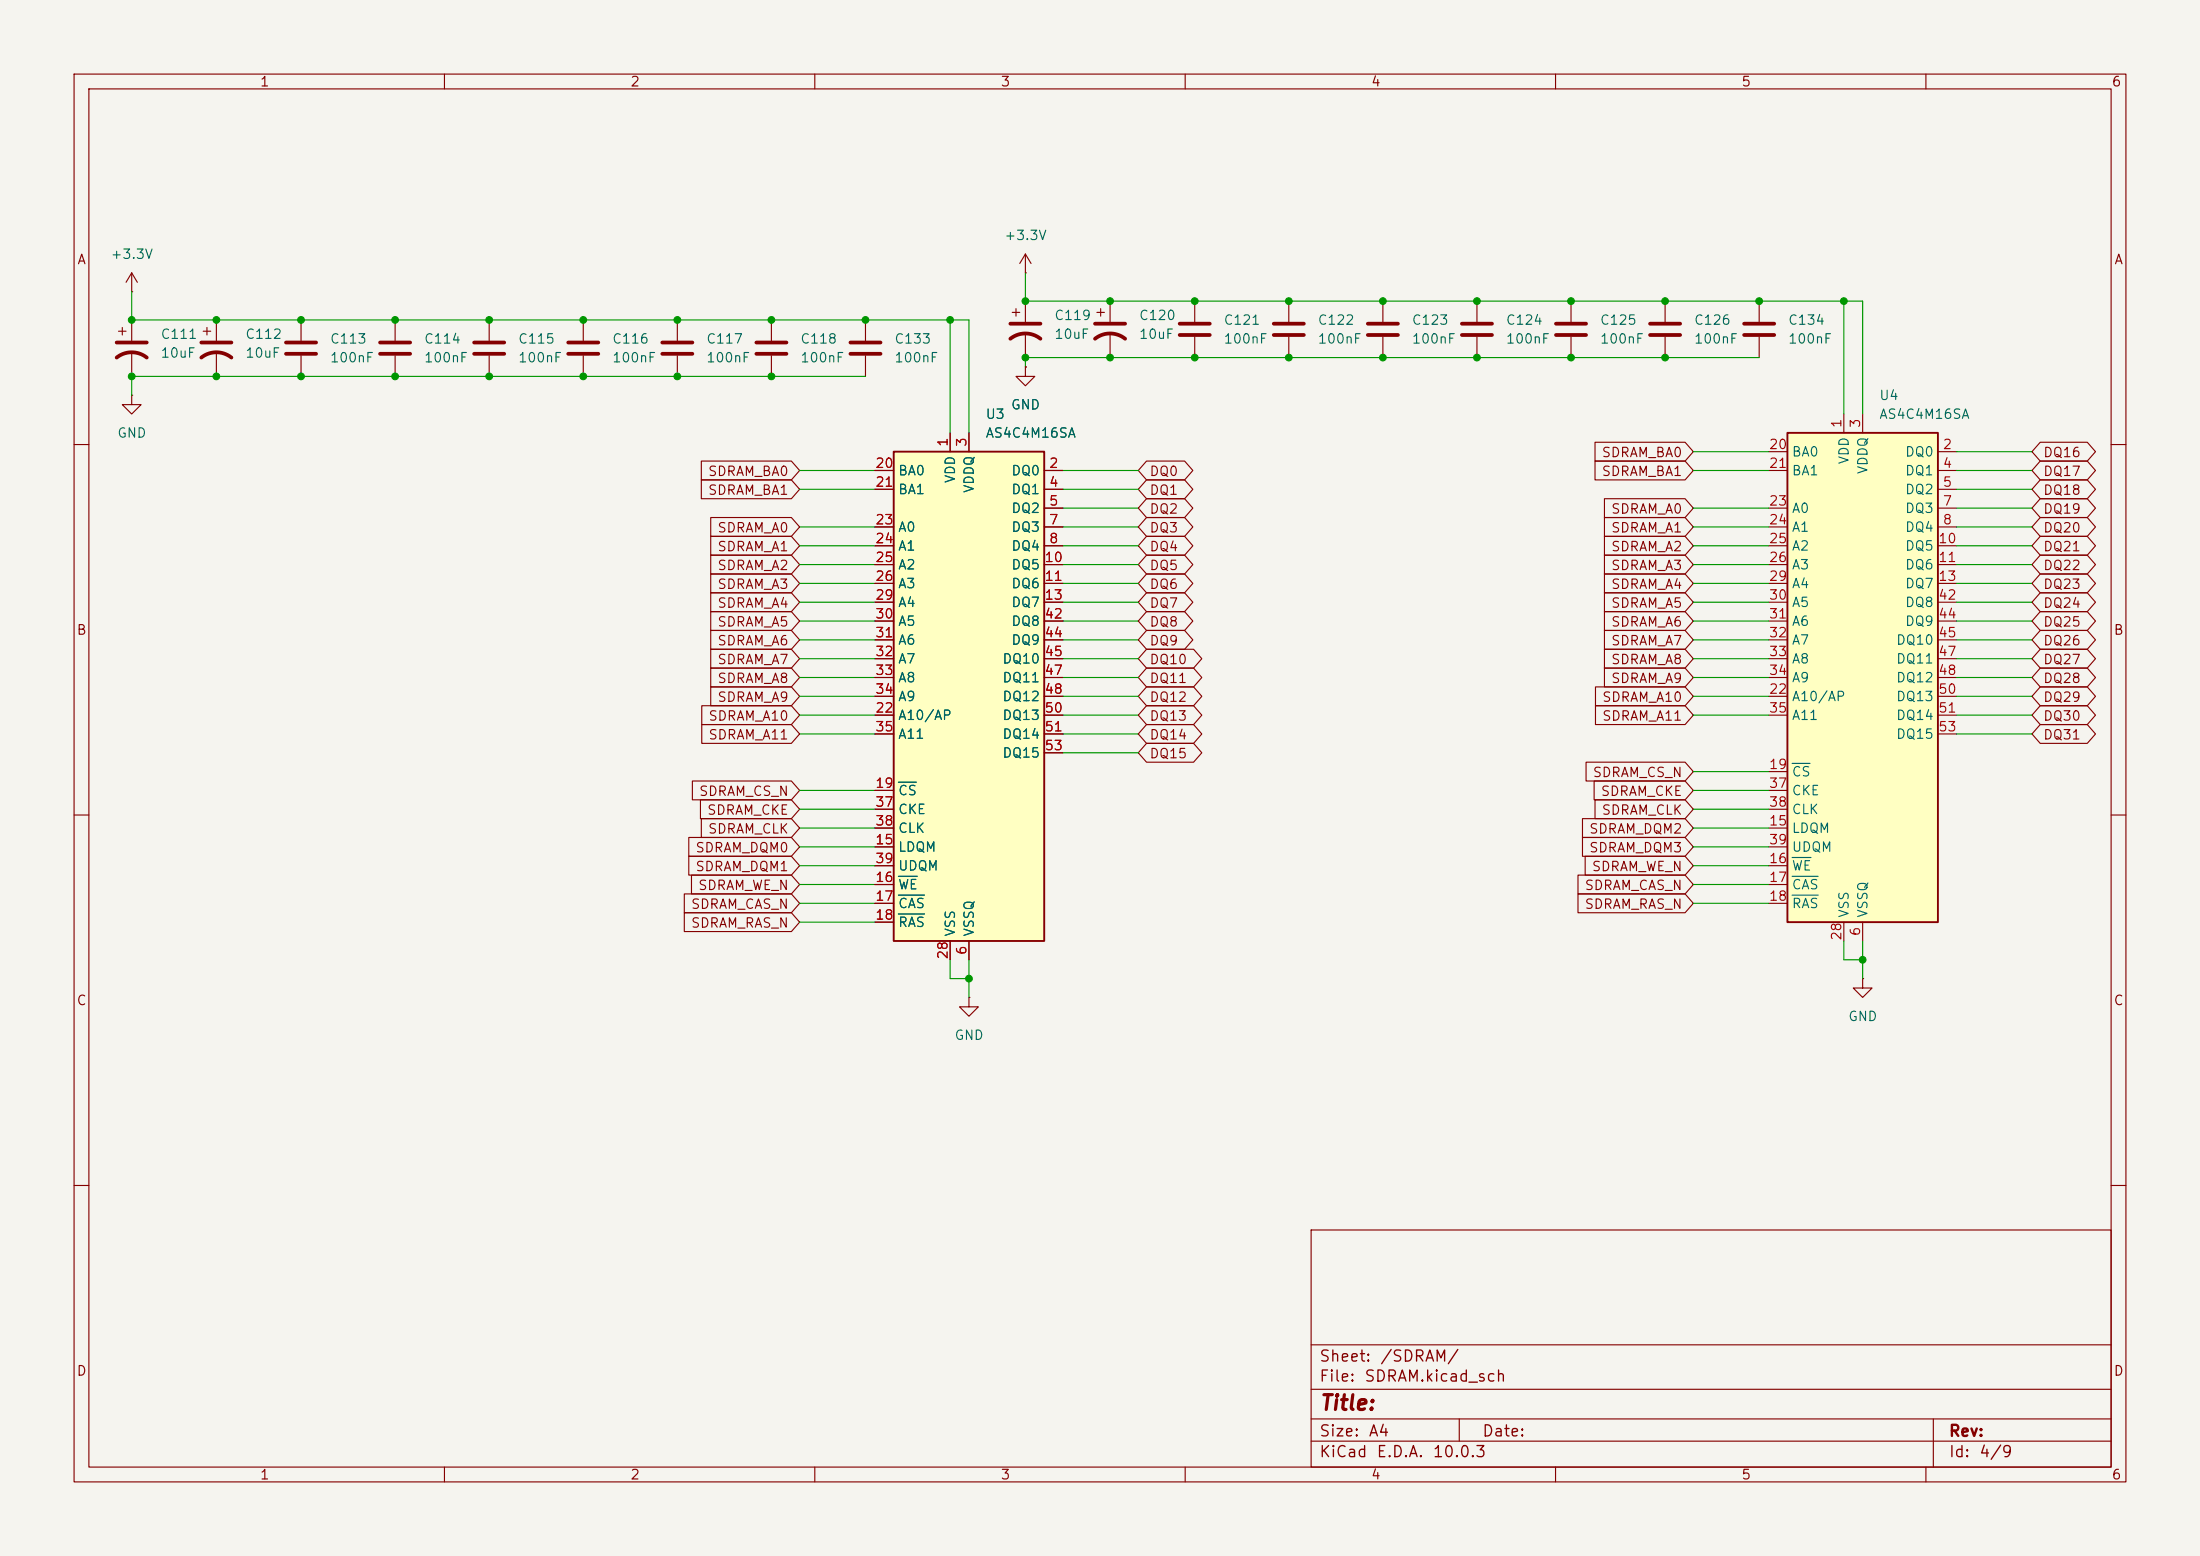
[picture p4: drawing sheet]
<svg xmlns="http://www.w3.org/2000/svg" width="297mm" height="210mm" viewBox="0 0 297 210" stroke-linecap="round" stroke-linejoin="round" font-family="sans-serif">
<path d="M0 0h297v210h-297z" fill="#f5f4ef" stroke="#f5f4ef" stroke-width=".14"/>
<g fill="none" stroke="#840000" stroke-width=".15">
<path d="M10 10h277v190h-277zM12 12h273v186h-273zM60 10v2M110 10v2M160 10v2M210 10v2M260 10v2M27.4 44.7h1M27.9 44.2v1M29.2 43.2v2.8M29.2 47.5v3.3M66 43.2v2.8"/>
<path d="M66 48v2.8M78.7 43.2v2.8M78.7 48v2.8M104.1 43.2v2.8M104.1 48v2.8M138.4 49.5v1.3h1.3l-1.3 1.3-1.2-1.3h1.2M138.4 49.5h.1M148.1 42.2h1M148.6 41.7v1M149.9 40.6v2.8M149.9 45v3.3M161.3 40.6v2.8"/>
<path d="M161.3 45.5v2.8M174 40.6v2.8M174 45.5v2.8M186.7 40.6v2.8M186.7 45.5v2.8M212.1 40.6v2.8M212.1 45.5v2.8M10 60h2M285 60h2M10 110h2M285 110h2M10 160h2"/>
<path d="M177 166h108v32h-108zM285 160h2M60 198v2M110 198v2M160 198v2M177 194.5h108M177 191.5h108M177 187.5h108M177 181.5h108M197 191.5v3M210 198v2M260 198v2"/>
<path d="M261 191.5v6.5"/>
</g>
<g fill="none" stroke="#840000" stroke-width=".51">
<path d="M27.2 48.3a3.3 3.3 0 0 1 4 0M27.2 46.2h4M64 47.8h4.1M64 46.2h4.1M76.7 47.8h4.1M76.7 46.2h4.1M102.1 47.8h4.1M102.1 46.2h4.1M147.8 45.7a3.3 3.3 0 0 1 4.1 0M147.8 43.7h4.1M159.3 45.2h4M159.3 43.7h4"/>
<path d="M172 45.2h4M172 43.7h4M184.7 45.2h4M184.7 43.7h4M210.1 45.2h4M210.1 43.7h4"/>
</g>
<path d="M120.6 61h20.4v66h-20.4z" fill="#ffffc2"/>
<path d="M120.6 61h20.4v66h-20.4z" fill="none" stroke="#840000" stroke-width=".25"/>
<g fill="none" stroke="#840000" stroke-width=".15">
<path d="M53.3 43.2v2.8M53.3 48v2.8M91.4 43.2v2.8M91.4 48v2.8M128.3 58.4v2.6M130.8 58.4v2.6M199.4 40.6v2.8M199.4 45.5v2.8M237.5 40.6v2.8M237.5 45.5v2.8M118.1 63.5h2.5M118.1 66h2.5"/>
<path d="M118.1 71.1h2.5M118.1 73.7h2.5M118.1 76.2h2.5M118.1 78.7h2.5M141 63.5h2.5M141 66h2.5M141 68.6h2.5M141 71.1h2.5M141 73.7h2.5M141 76.2h2.5M141 78.7h2.5M118.1 81.3h2.5"/>
<path d="M118.1 96.5h2.5M118.1 83.8h2.5M118.1 86.4h2.5M118.1 88.9h2.5M118.1 91.4h2.5M118.1 94h2.5M118.1 99.1h2.5M141 81.3h2.5M141 96.5h2.5M141 83.8h2.5M141 86.4h2.5M141 88.9h2.5"/>
<path d="M141 91.4h2.5M141 94h2.5M141 99.1h2.5M118.1 114.3h2.5M118.1 119.4h2.5M118.1 106.7h2.5M118.1 109.2h2.5M118.1 111.8h2.5M118.1 116.8h2.5M141 101.6h2.5M118.1 121.9h2.5M118.1 124.5h2.5"/>
<path d="M128.3 127v2.5M130.8 134.6v1.3h1.3l-1.3 1.3-1.3-1.3h1.3M130.8 134.6h.1M130.8 127v2.5"/>
</g>
<path d="M121.3 118.3h2.5M121.3 105.6h2.4M121.3 120.8h3.5M121.3 123.4h3.5" fill="none" stroke="#006464" stroke-width=".15"/>
<path d="M51.3 47.8h4.1M51.3 46.2h4.1M89.4 47.8h4.1M89.4 46.2h4.1M197.4 45.2h4M197.4 43.7h4M235.5 45.2h4M235.5 43.7h4" fill="none" stroke="#840000" stroke-width=".51"/>
<path d="M241.3 58.4h20.3v66.1h-20.3z" fill="#ffffc2"/>
<path d="M241.3 58.4h20.3v66.1h-20.3z" fill="none" stroke="#840000" stroke-width=".25"/>
<g fill="none" stroke="#840000" stroke-width=".15">
<path d="M17.8 39.4h.1M17.8 36.8v2.6M17.8 36.8l-.8 1.3M17.8 36.8l.7 1.3M138.4 36.8h.1M138.4 34.3l-.7 1.3M138.4 34.3l.8 1.3M138.4 34.3v2.5M16 44.7h1M16.5 44.2v1M17.8 53.3v1.3h1.2l-1.2 1.3-1.3-1.3h1.3M17.8 53.3h.1"/>
<path d="M17.8 43.2v2.8M17.8 47.5v3.3M40.6 43.2v2.8M40.6 48v2.8M116.8 43.2v2.8M116.8 48v2.8M128.3 58.4v2.6M130.8 58.4v2.6M136.7 42.2h1M137.2 41.7v1M138.4 49.5h.1M138.4 40.6v2.8"/>
<path d="M138.4 45v3.3M215.3 59.7h12.2l1.1 1.3-1.1 1.2h-12.2zM224.8 40.6v2.8M224.8 45.5v2.8M248.9 55.9v2.5M251.5 55.9v2.5M275.4 59.7h6.4l1.1 1.3-1.1 1.2h-6.4l-1.1-1.2zM94.7 62.2h12.1l1.1 1.3-1.1 1.3h-12.1zM94.7 64.8h12.1l1.1 1.2-1.1 1.3h-12.1zM95.9 77.5h10.9l1.1 1.2-1.1 1.3h-10.9zM95.9 69.8h10.9l1.1 1.3-1.1 1.3h-10.9zM95.9 72.4h10.9l1.1 1.3-1.1 1.2h-10.9z"/>
<path d="M95.9 74.9h10.9l1.1 1.3-1.1 1.3h-10.9zM118.1 63.5h2.5M118.1 66h2.5M118.1 71.1h2.5M118.1 73.7h2.5M118.1 76.2h2.5M118.1 78.7h2.5M141 63.5h2.5M141 66h2.5M141 68.6h2.5M141 71.1h2.5M141 73.7h2.5"/>
<path d="M141 76.2h2.5M141 78.7h2.5M154.8 74.9h5.1l1.1 1.3-1.1 1.3h-5.1l-1.1-1.3zM154.8 72.4h5.1l1.1 1.3-1.1 1.2h-5.1l-1.1-1.2zM154.8 77.5h5.1l1.1 1.2-1.1 1.3h-5.1l-1.1-1.3zM154.8 69.8h5.1l1.1 1.3-1.1 1.3h-5.1l-1.1-1.3zM154.8 67.3h5.1l1.1 1.3-1.1 1.3h-5.1l-1.1-1.3zM154.8 62.2h5.1l1.1 1.3-1.1 1.3h-5.1l-1.1-1.3zM154.8 64.8h5.1l1.1 1.2-1.1 1.3h-5.1l-1.1-1.3zM215.3 62.2h12.2l1.1 1.3-1.1 1.3h-12.2zM216.6 74.9h10.9l1.1 1.3-1.1 1.3h-10.9zM216.6 77.5h10.9l1.1 1.2-1.1 1.3h-10.9z"/>
<path d="M216.6 69.8h10.9l1.1 1.3-1.1 1.3h-10.9zM216.6 72.4h10.9l1.1 1.3-1.1 1.2h-10.9zM216.6 67.3h10.9l1.1 1.3-1.1 1.3h-10.9zM238.8 61h2.5M238.8 63.5h2.5M238.8 68.6h2.5M238.8 71.1h2.5M238.8 73.7h2.5M238.8 76.2h2.5M238.8 78.7h2.5M261.6 61h2.6M261.6 63.5h2.6"/>
<path d="M261.6 66h2.6M261.6 68.6h2.6M261.6 71.1h2.6M261.6 73.7h2.6M261.6 76.2h2.6M261.6 78.7h2.6M275.4 72.4h6.4l1.1 1.3-1.1 1.2h-6.4l-1.1-1.2zM275.4 77.5h6.4l1.1 1.2-1.1 1.3h-6.4l-1.1-1.3zM275.4 67.3h6.4l1.1 1.3-1.1 1.3h-6.4l-1.1-1.3zM275.4 69.8h6.4l1.1 1.3-1.1 1.3h-6.4l-1.1-1.3zM275.4 74.9h6.4l1.1 1.3-1.1 1.3h-6.4l-1.1-1.3zM275.4 62.2h6.4l1.1 1.3-1.1 1.3h-6.4l-1.1-1.3z"/>
<path d="M275.4 64.8h6.4l1.1 1.2-1.1 1.3h-6.4l-1.1-1.3zM94.7 95.2h12.1l1.1 1.3-1.1 1.3h-12.1zM94.7 97.8h12.1l1.1 1.3-1.1 1.2h-12.1zM95.9 82.5h10.9l1.1 1.3-1.1 1.3h-10.9zM95.9 87.6h10.9l1.1 1.3-1.1 1.3h-10.9zM95.9 80h10.9l1.1 1.3-1.1 1.3h-10.9zM95.9 90.2h10.9l1.1 1.2-1.1 1.3h-10.9zM95.9 85.1h10.9l1.1 1.3-1.1 1.2h-10.9zM95.9 92.7h10.9l1.1 1.3-1.1 1.3h-10.9zM118.1 94h2.5M118.1 81.3h2.5M118.1 83.8h2.5"/>
<path d="M118.1 86.4h2.5M118.1 88.9h2.5M118.1 91.4h2.5M118.1 96.5h2.5M118.1 99.1h2.5M141 94h2.5M141 81.3h2.5M141 83.8h2.5M141 86.4h2.5M141 88.9h2.5M141 91.4h2.5M141 96.5h2.5"/>
<path d="M141 99.1h2.5M154.8 92.7h6.3l1.1 1.3-1.1 1.3h-6.3l-1.1-1.3zM154.8 95.2h6.3l1.1 1.3-1.1 1.3h-6.3l-1.1-1.3zM154.8 87.6h6.3l1.1 1.3-1.1 1.3h-6.3l-1.1-1.3zM154.8 97.8h6.3l1.1 1.3-1.1 1.2h-6.3l-1.1-1.2zM154.8 90.2h6.3l1.1 1.2-1.1 1.3h-6.3l-1.1-1.3zM154.8 85.1h5.1l1.1 1.3-1.1 1.2h-5.1l-1.1-1.2zM154.8 82.5h5.1l1.1 1.3-1.1 1.3h-5.1l-1.1-1.3zM154.8 80h5.1l1.1 1.3-1.1 1.3h-5.1l-1.1-1.3zM215.4 92.7h12.1l1.1 1.3-1.1 1.3h-12.1zM215.4 95.2h12.1l1.1 1.3-1.1 1.3h-12.1zM216.6 85.1h10.9l1.1 1.3-1.1 1.2h-10.9z"/>
<path d="M216.6 87.6h10.9l1.1 1.3-1.1 1.3h-10.9zM216.6 82.5h10.9l1.1 1.3-1.1 1.3h-10.9zM216.6 80h10.9l1.1 1.3-1.1 1.3h-10.9zM216.6 90.2h10.9l1.1 1.2-1.1 1.3h-10.9zM238.8 94h2.5M238.8 81.3h2.5M238.8 83.8h2.5M238.8 86.4h2.5M238.8 88.9h2.5M238.8 91.4h2.5M238.8 96.5h2.5M261.6 94h2.6"/>
<path d="M261.6 81.3h2.6M261.6 83.8h2.6M261.6 86.4h2.6M261.6 88.9h2.6M261.6 91.4h2.6M261.6 96.5h2.6M261.6 99.1h2.6M275.4 95.2h6.4l1.1 1.3-1.1 1.3h-6.4l-1.1-1.3zM275.4 92.7h6.4l1.1 1.3-1.1 1.3h-6.4l-1.1-1.3zM275.4 97.8h6.4l1.1 1.3-1.1 1.2h-6.4l-1.1-1.2zM275.4 90.2h6.4l1.1 1.2-1.1 1.3h-6.4l-1.1-1.3zM275.4 80h6.4l1.1 1.3-1.1 1.3h-6.4l-1.1-1.3z"/>
<path d="M275.4 85.1h6.4l1.1 1.3-1.1 1.2h-6.4l-1.1-1.2zM275.4 87.6h6.4l1.1 1.3-1.1 1.3h-6.4l-1.1-1.3zM275.4 82.5h6.4l1.1 1.3-1.1 1.3h-6.4l-1.1-1.3zM93 115.6h13.8l1.1 1.2-1.1 1.3h-13.8zM93 113h13.8l1.1 1.3-1.1 1.3h-13.8zM93.3 118.1h13.5l1.1 1.3-1.1 1.3h-13.5zM93.5 105.4h13.3l1.1 1.3-1.1 1.3h-13.3zM94.6 107.9h12.2l1.1 1.3-1.1 1.3h-12.2zM94.7 110.5h12.1l1.1 1.3-1.1 1.2h-12.1zM118.1 111.8h2.5M118.1 116.8h2.5M118.1 119.4h2.5"/>
<path d="M118.1 106.7h2.5M118.1 109.2h2.5M118.1 114.3h2.5M141 101.6h2.5M154.8 100.3h6.3l1.1 1.3-1.1 1.3h-6.3l-1.1-1.3zM213 118.1h14.5l1.1 1.3-1.1 1.3h-14.5zM213.6 110.5h13.9l1.1 1.3-1.1 1.2h-13.9zM213.6 113h13.9l1.1 1.3-1.1 1.3h-13.9zM214 115.6h13.5l1.1 1.2-1.1 1.3h-13.5zM214.1 102.9h13.4l1.1 1.2-1.1 1.3h-13.4zM215.2 105.4h12.3l1.1 1.3-1.1 1.3h-12.3zM215.3 107.9h12.2l1.1 1.3-1.1 1.3h-12.2z"/>
<path d="M238.8 111.8h2.5M238.8 116.8h2.5M238.8 119.4h2.5M238.8 104.1h2.5M238.8 106.7h2.5M238.8 109.2h2.5M238.8 114.3h2.5M92.4 120.6h14.4l1.1 1.3-1.1 1.3h-14.4zM92.4 123.2h14.4l1.1 1.3-1.1 1.2h-14.4zM118.1 121.9h2.5M118.1 124.5h2.5M128.3 127v2.5"/>
<path d="M130.8 127v2.5M213 120.6h14.5l1.1 1.3-1.1 1.3h-14.5zM238.8 121.9h2.5M248.9 124.5v2.5M251.5 132.1v1.3h1.2l-1.2 1.2-1.3-1.2h1.3M251.5 132.1h.1M251.5 124.5v2.5"/>
</g>
<path d="M121.3 118.3h2.5M121.3 105.6h2.4M241.9 115.7h2.6M241.9 118.3h3.6M241.9 103h2.5M121.3 120.8h3.5M121.3 123.4h3.5M241.9 120.8h3.6" fill="none" stroke="#006464" stroke-width=".15"/>
<path d="M15.7 48.3a3.3 3.3 0 0 1 4.1 0M15.7 46.2h4.1M38.6 46.2h4.1M38.6 47.8h4.1M114.8 46.2h4.1M114.8 47.8h4.1M136.4 45.7a3.3 3.3 0 0 1 4.1 0M136.4 43.7h4.1M222.8 45.2h4M222.8 43.7h4" fill="none" stroke="#840000" stroke-width=".51"/>
<g fill="none" stroke="#009600" stroke-width=".15">
<path d="M17.8 39.4v3.8h113v15.2M138.4 36.8v3.8h113.1v15.3M116.8 50.8h-99v2.5M128.3 43.2v15.2M237.5 48.3h-99.1v1.2M248.9 40.6v15.3M107.9 63.5h10.2M107.9 78.7h10.2M107.9 66h10.2M107.9 73.7h10.2M107.9 76.2h10.2M107.9 71.1h10.2"/>
<path d="M143.5 63.5h10.2M143.5 78.7h10.2M143.5 66h10.2M143.5 73.7h10.2M143.5 76.2h10.2M143.5 71.1h10.2M143.5 68.6h10.2M228.6 63.5h10.2M228.6 78.7h10.2M228.6 73.7h10.2M228.6 76.2h10.2M228.6 71.1h10.2"/>
<path d="M228.6 68.6h10.2M228.6 61h10.2M264.2 63.5h10.1M264.2 78.7h10.1M264.2 66h10.1M264.2 73.7h10.1M264.2 76.2h10.1M264.2 71.1h10.1M264.2 68.6h10.1M264.2 61h10.1M107.9 88.9h10.2M107.9 81.3h10.2"/>
<path d="M107.9 86.4h10.2M107.9 83.8h10.2M107.9 91.4h10.2M107.9 99.1h10.2M107.9 96.5h10.2M107.9 94h10.2M143.5 88.9h10.2M143.5 81.3h10.2M143.5 86.4h10.2M143.5 83.8h10.2M143.5 91.4h10.2M143.5 99.1h10.2"/>
<path d="M143.5 96.5h10.2M143.5 94h10.2M228.6 88.9h10.2M228.6 81.3h10.2M228.6 86.4h10.2M228.6 83.8h10.2M228.6 91.4h10.2M228.6 96.5h10.2M228.6 94h10.2M264.2 88.9h10.1M264.2 81.3h10.1M264.2 86.4h10.1"/>
<path d="M264.2 83.8h10.1M264.2 91.4h10.1M264.2 99.1h10.1M264.2 96.5h10.1M264.2 94h10.1M107.9 116.8h10.2M107.9 111.8h10.2M107.9 114.3h10.2M107.9 119.4h10.2M107.9 109.2h10.2M107.9 106.7h10.2M143.5 101.6h10.2"/>
<path d="M228.6 116.8h10.2M228.6 111.8h10.2M228.6 114.3h10.2M228.6 119.4h10.2M228.6 109.2h10.2M228.6 106.7h10.2M228.6 104.1h10.2M107.9 121.9h10.2M107.9 124.5h10.2M128.3 129.5v2.6h2.5M130.8 129.5v5.1M228.6 121.9h10.2"/>
<path d="M248.9 127v2.5h2.6M251.5 127v5.1"/>
</g>
<g fill="#009600" stroke="#009600" stroke-width=".14">
<circle cx="78.7" cy="43.2" r=".46"/>
<circle cx="78.7" cy="50.8" r=".46"/>
<circle cx="40.6" cy="50.8" r=".46"/>
<circle cx="29.2" cy="50.8" r=".46"/>
<circle cx="29.2" cy="43.2" r=".46"/>
<circle cx="53.3" cy="50.8" r=".46"/>
<circle cx="66" cy="50.8" r=".46"/>
<circle cx="66" cy="43.2" r=".46"/>
<circle cx="104.1" cy="43.2" r=".46"/>
<circle cx="91.4" cy="43.2" r=".46"/>
<circle cx="91.4" cy="50.8" r=".46"/>
<circle cx="17.8" cy="50.8" r=".46"/>
<circle cx="53.3" cy="43.2" r=".46"/>
<circle cx="40.6" cy="43.2" r=".46"/>
<circle cx="17.8" cy="43.2" r=".46"/>
<circle cx="116.8" cy="43.2" r=".46"/>
<circle cx="104.1" cy="50.8" r=".46"/>
<circle cx="138.4" cy="48.3" r=".46"/>
<circle cx="149.9" cy="48.3" r=".46"/>
<circle cx="128.3" cy="43.2" r=".46"/>
<circle cx="130.8" cy="132.1" r=".46"/>
<circle cx="161.3" cy="48.3" r=".46"/>
<circle cx="174" cy="40.6" r=".46"/>
<circle cx="186.7" cy="48.3" r=".46"/>
<circle cx="186.7" cy="40.6" r=".46"/>
<circle cx="161.3" cy="40.6" r=".46"/>
<circle cx="174" cy="48.3" r=".46"/>
<circle cx="199.4" cy="40.6" r=".46"/>
<circle cx="199.4" cy="48.3" r=".46"/>
<circle cx="138.4" cy="40.6" r=".46"/>
<circle cx="149.9" cy="40.6" r=".46"/>
<circle cx="212.1" cy="48.3" r=".46"/>
<circle cx="212.1" cy="40.6" r=".46"/>
<circle cx="224.8" cy="40.6" r=".46"/>
<circle cx="224.8" cy="48.3" r=".46"/>
<circle cx="251.5" cy="129.5" r=".46"/>
<circle cx="237.5" cy="40.6" r=".46"/>
<circle cx="248.9" cy="40.6" r=".46"/>
</g>
<text font-size="2" fill="#840000" x="178" y="190.8">Title:</text>
<g font-size="1.5" fill="#840000">
<text x="178" y="184.2">Sheet:</text>
<text x="186.2" y="184.2">/SDRAM/</text>
<text x="178" y="186.9">File:</text>
<text x="184.1" y="186.9">SDRAM.kicad_sch</text>
<text x="178" y="197.1">KiCad</text>
<text x="178" y="194.3">Size:</text>
<text x="184.7" y="194.3">A4</text>
<text x="185.7" y="197.1">E.D.A.</text>
<text x="193.3" y="197.1">10.0.3</text>
<text x="200" y="194.3">Date:</text>
<text x="263" y="194.3">Rev:</text>
<text x="263" y="197.1">Id:</text>
<text x="267.1" y="197.1">4/9</text>
</g>
<g font-size="1.3" fill="#840000">
<text x="35" y="12">1</text>
<text x="85" y="12">2</text>
<text x="135" y="12">3</text>
<text x="185" y="12">4</text>
<text x="235" y="12">5</text>
<text x="285" y="12">6</text>
<text x="10.3" y="36">A</text>
<text x="285.3" y="36">A</text>
<text x="95.5" y="64.6">SDRAM_BA0</text>
<text x="155.1" y="64.6">DQ0</text>
<text x="216.1" y="62">SDRAM_BA0</text>
<text x="216.1" y="64.6">SDRAM_BA1</text>
<text x="275.7" y="64.6">DQ17</text>
<text x="275.7" y="62">DQ16</text>
<text x="95.5" y="67.1">SDRAM_BA1</text>
<text x="155.1" y="69.6">DQ2</text>
<text x="155.1" y="67.1">DQ1</text>
<text x="217.4" y="69.6">SDRAM_A0</text>
<text x="275.7" y="69.6">DQ19</text>
<text x="275.7" y="67.1">DQ18</text>
<text x="96.8" y="72.2">SDRAM_A0</text>
<text x="96.8" y="74.7">SDRAM_A1</text>
<text x="96.8" y="77.3">SDRAM_A2</text>
<text x="155.1" y="77.3">DQ5</text>
<text x="155.1" y="74.7">DQ4</text>
<text x="155.1" y="72.2">DQ3</text>
<text x="217.4" y="77.3">SDRAM_A3</text>
<text x="217.4" y="72.2">SDRAM_A1</text>
<text x="217.4" y="74.7">SDRAM_A2</text>
<text x="275.7" y="74.7">DQ21</text>
<text x="275.7" y="72.2">DQ20</text>
<text x="275.7" y="77.3">DQ22</text>
<text x="96.8" y="79.8">SDRAM_A3</text>
<text x="96.8" y="82.3">SDRAM_A4</text>
<text x="155.1" y="79.8">DQ6</text>
<text x="155.1" y="82.3">DQ7</text>
<text x="217.4" y="79.8">SDRAM_A4</text>
<text x="217.4" y="82.3">SDRAM_A5</text>
<text x="275.7" y="79.8">DQ23</text>
<text x="275.7" y="82.3">DQ24</text>
<text x="10.3" y="86">B</text>
<text x="96.8" y="84.9">SDRAM_A5</text>
<text x="96.8" y="90">SDRAM_A7</text>
<text x="96.8" y="87.4">SDRAM_A6</text>
<text x="155.1" y="90">DQ10</text>
<text x="155.1" y="87.4">DQ9</text>
<text x="155.1" y="84.9">DQ8</text>
<text x="217.4" y="87.4">SDRAM_A7</text>
<text x="217.4" y="90">SDRAM_A8</text>
<text x="217.4" y="84.9">SDRAM_A6</text>
<text x="275.7" y="87.4">DQ26</text>
<text x="275.7" y="90">DQ27</text>
<text x="275.7" y="84.9">DQ25</text>
<text x="285.3" y="86">B</text>
<text x="96.8" y="92.5">SDRAM_A8</text>
<text x="96.8" y="95">SDRAM_A9</text>
<text x="155.1" y="95">DQ12</text>
<text x="155.1" y="92.5">DQ11</text>
<text x="216.2" y="95">SDRAM_A10</text>
<text x="217.4" y="92.5">SDRAM_A9</text>
<text x="275.7" y="95">DQ29</text>
<text x="275.7" y="92.5">DQ28</text>
<text x="95.6" y="97.6">SDRAM_A10</text>
<text x="95.6" y="100.1">SDRAM_A11</text>
<text x="155.1" y="97.6">DQ13</text>
<text x="155.1" y="100.1">DQ14</text>
<text x="216.2" y="97.6">SDRAM_A11</text>
<text x="275.7" y="97.6">DQ30</text>
<text x="275.7" y="100.1">DQ31</text>
<text x="94.3" y="107.7">SDRAM_CS_N</text>
<text x="155.1" y="102.7">DQ15</text>
<text x="214.9" y="105.2">SDRAM_CS_N</text>
<text x="216" y="107.7">SDRAM_CKE</text>
<text x="95.4" y="110.3">SDRAM_CKE</text>
<text x="95.5" y="112.8">SDRAM_CLK</text>
<text x="214.4" y="112.8">SDRAM_DQM2</text>
<text x="216.1" y="110.3">SDRAM_CLK</text>
<text x="93.8" y="117.9">SDRAM_DQM1</text>
<text x="93.8" y="115.4">SDRAM_DQM0</text>
<text x="214.4" y="115.4">SDRAM_DQM3</text>
<text x="214.8" y="117.9">SDRAM_WE_N</text>
<text x="93.2" y="123">SDRAM_CAS_N</text>
<text x="93.2" y="125.5">SDRAM_RAS_N</text>
<text x="94.2" y="120.4">SDRAM_WE_N</text>
<text x="213.8" y="120.4">SDRAM_CAS_N</text>
<text x="213.8" y="123">SDRAM_RAS_N</text>
<text x="10.3" y="136">C</text>
<text x="285.3" y="136">C</text>
<text x="10.3" y="186">D</text>
<text x="285.3" y="186">D</text>
<text x="35" y="200">1</text>
<text x="85" y="200">2</text>
<text x="135" y="200">3</text>
<text x="185" y="200">4</text>
<text x="235" y="200">5</text>
<text x="285" y="200">6</text>
</g>
<g font-size="1.3" fill="#006464">
<text x="14.8" y="35.3">+3.3V</text>
<text x="135.5" y="32.7">+3.3V</text>
<text x="21.6" y="46.1">C111</text>
<text x="33" y="46.1">C112</text>
<text x="44.5" y="46.7">C113</text>
<text x="57.2" y="46.7">C114</text>
<text x="69.9" y="46.7">C115</text>
<text x="82.6" y="46.7">C116</text>
<text x="95.3" y="46.7">C117</text>
<text x="108" y="46.7">C118</text>
<text x="120.7" y="46.7">C133</text>
<text x="142.2" y="43.5">C119</text>
<text x="142.2" y="46.1">10uF</text>
<text x="153.7" y="43.5">C120</text>
<text x="153.7" y="46.1">10uF</text>
<text x="165.1" y="44.2">C121</text>
<text x="165.1" y="46.7">100nF</text>
<text x="177.8" y="44.2">C122</text>
<text x="177.8" y="46.7">100nF</text>
<text x="190.5" y="44.2">C123</text>
<text x="190.5" y="46.7">100nF</text>
<text x="203.2" y="44.2">C124</text>
<text x="203.2" y="46.7">100nF</text>
<text x="215.9" y="44.2">C125</text>
<text x="215.9" y="46.7">100nF</text>
<text x="228.6" y="44.2">C126</text>
<text x="228.6" y="46.7">100nF</text>
<text x="241.3" y="44.2">C134</text>
<text x="241.3" y="46.7">100nF</text>
<text x="21.6" y="48.6">10uF</text>
<text x="33" y="48.6">10uF</text>
<text x="44.5" y="49.2">100nF</text>
<text x="57.2" y="49.2">100nF</text>
<text x="69.9" y="49.2">100nF</text>
<text x="82.6" y="49.2">100nF</text>
<text x="95.3" y="49.2">100nF</text>
<text x="108" y="49.2">100nF</text>
<text x="120.7" y="49.2">100nF</text>
<text x="15.7" y="59.4">GND</text>
<text x="133" y="56.9">U3</text>
<text x="133" y="59.4">AS4C4M16SA</text>
<text x="136.4" y="55.6">GND</text>
<text x="253.6" y="54.3">U4</text>
<text x="253.6" y="56.9">AS4C4M16SA</text>
<text x="121.2" y="64.5">BA0</text>
<text x="129.2" y="65.3" transform="rotate(-90 129.2 65.3)">VDD</text>
<text x="136.4" y="64.5">DQ0</text>
<text x="241.8" y="61.9">BA0</text>
<text x="241.8" y="64.5">BA1</text>
<text x="249.9" y="62.8" transform="rotate(-90 249.9 62.8)">VDD</text>
<text x="252.4" y="64.1" transform="rotate(-90 252.4 64.1)">VDDQ</text>
<text x="257.1" y="61.9">DQ0</text>
<text x="257.1" y="64.5">DQ1</text>
<text x="121.2" y="67">BA1</text>
<text x="131.8" y="66.6" transform="rotate(-90 131.8 66.6)">VDDQ</text>
<text x="136.4" y="67">DQ1</text>
<text x="136.4" y="69.6">DQ2</text>
<text x="241.8" y="69.6">A0</text>
<text x="257.1" y="67">DQ2</text>
<text x="257.1" y="69.6">DQ3</text>
<text x="121.2" y="72.1">A0</text>
<text x="121.2" y="74.6">A1</text>
<text x="121.2" y="77.2">A2</text>
<text x="136.4" y="72.1">DQ3</text>
<text x="136.4" y="74.6">DQ4</text>
<text x="136.4" y="77.2">DQ5</text>
<text x="241.8" y="72.1">A1</text>
<text x="241.8" y="74.6">A2</text>
<text x="241.8" y="77.2">A3</text>
<text x="257.1" y="72.1">DQ4</text>
<text x="257.1" y="74.6">DQ5</text>
<text x="257.1" y="77.2">DQ6</text>
<text x="121.2" y="79.7">A3</text>
<text x="121.2" y="82.3">A4</text>
<text x="136.4" y="79.7">DQ6</text>
<text x="136.4" y="82.3">DQ7</text>
<text x="241.8" y="79.7">A4</text>
<text x="241.8" y="82.3">A5</text>
<text x="257.1" y="79.7">DQ7</text>
<text x="257.1" y="82.3">DQ8</text>
<text x="121.2" y="84.8">A5</text>
<text x="121.2" y="87.3">A6</text>
<text x="121.2" y="89.9">A7</text>
<text x="135.2" y="89.9">DQ10</text>
<text x="136.4" y="84.8">DQ8</text>
<text x="136.4" y="87.3">DQ9</text>
<text x="241.8" y="84.8">A6</text>
<text x="241.8" y="87.3">A7</text>
<text x="241.8" y="89.9">A8</text>
<text x="255.9" y="87.3">DQ10</text>
<text x="255.9" y="89.9">DQ11</text>
<text x="257.1" y="84.8">DQ9</text>
<text x="121.2" y="92.4">A8</text>
<text x="121.2" y="95">A9</text>
<text x="135.2" y="92.4">DQ11</text>
<text x="135.2" y="95">DQ12</text>
<text x="241.8" y="95">A10/AP</text>
<text x="241.8" y="92.4">A9</text>
<text x="255.9" y="92.4">DQ12</text>
<text x="255.9" y="95">DQ13</text>
<text x="121.2" y="97.5">A10/AP</text>
<text x="121.2" y="100">A11</text>
<text x="135.2" y="97.5">DQ13</text>
<text x="135.2" y="100">DQ14</text>
<text x="241.8" y="97.5">A11</text>
<text x="255.9" y="97.5">DQ14</text>
<text x="255.9" y="100">DQ15</text>
<text x="121.2" y="107.7">CS</text>
<text x="135.2" y="102.6">DQ15</text>
<text x="241.8" y="105.1">CS</text>
<text x="241.8" y="107.7">CKE</text>
<text x="121.2" y="110.2">CKE</text>
<text x="121.2" y="112.7">CLK</text>
<text x="241.8" y="112.7">LDQM</text>
<text x="241.8" y="110.2">CLK</text>
<text x="121.2" y="115.3">LDQM</text>
<text x="121.2" y="117.8">UDQM</text>
<text x="241.8" y="117.8">WE</text>
<text x="241.8" y="115.3">UDQM</text>
<text x="121.2" y="120.4">WE</text>
<text x="121.2" y="122.9">CAS</text>
<text x="121.2" y="125.4">RAS</text>
<text x="241.8" y="120.4">CAS</text>
<text x="241.8" y="122.9">RAS</text>
<text x="249.9" y="124" transform="rotate(-90 249.9 124)">VSS</text>
<text x="252.4" y="124" transform="rotate(-90 252.4 124)">VSSQ</text>
<text x="129.2" y="126.5" transform="rotate(-90 129.2 126.5)">VSS</text>
<text x="131.8" y="126.5" transform="rotate(-90 131.8 126.5)">VSSQ</text>
<text x="128.8" y="140.7">GND</text>
<text x="249.4" y="138.1">GND</text>
</g>
<g font-size="1.3" fill="#a90000">
<text x="248.9" y="57.9" transform="rotate(-90 248.9 57.9)">1</text>
<text x="251.4" y="57.9" transform="rotate(-90 251.4 57.9)">3</text>
<text x="118.1" y="63.5">20</text>
<text x="128.2" y="60.4" transform="rotate(-90 128.2 60.4)">1</text>
<text x="130.8" y="60.4" transform="rotate(-90 130.8 60.4)">3</text>
<text x="141.5" y="63.5">2</text>
<text x="238.7" y="60.9">20</text>
<text x="238.7" y="63.5">21</text>
<text x="262.2" y="60.9">2</text>
<text x="262.2" y="63.5">4</text>
<text x="118.1" y="66">21</text>
<text x="118.1" y="71.1">23</text>
<text x="141.5" y="66">4</text>
<text x="141.5" y="68.6">5</text>
<text x="141.5" y="71.1">7</text>
<text x="238.7" y="68.6">23</text>
<text x="238.7" y="71.1">24</text>
<text x="262.2" y="66">5</text>
<text x="262.2" y="68.6">7</text>
<text x="262.2" y="71.1">8</text>
<text x="118.1" y="73.6">24</text>
<text x="118.1" y="76.2">25</text>
<text x="140.9" y="76.2">10</text>
<text x="141.5" y="73.6">8</text>
<text x="238.7" y="73.6">25</text>
<text x="238.7" y="76.2">26</text>
<text x="261.6" y="73.6">10</text>
<text x="261.6" y="76.2">11</text>
<text x="118.1" y="78.7">26</text>
<text x="118.1" y="81.3">29</text>
<text x="118.1" y="83.8">30</text>
<text x="140.9" y="78.7">11</text>
<text x="140.9" y="81.3">13</text>
<text x="140.9" y="83.8">42</text>
<text x="238.7" y="78.7">29</text>
<text x="238.7" y="81.3">30</text>
<text x="238.7" y="83.8">31</text>
<text x="261.6" y="78.7">13</text>
<text x="261.6" y="81.3">42</text>
<text x="261.6" y="83.8">44</text>
<text x="118.1" y="86.3">31</text>
<text x="118.1" y="88.9">32</text>
<text x="140.9" y="86.3">44</text>
<text x="140.9" y="88.9">45</text>
<text x="238.7" y="86.3">32</text>
<text x="238.7" y="88.9">33</text>
<text x="261.6" y="86.3">45</text>
<text x="261.6" y="88.9">47</text>
<text x="118.1" y="91.4">33</text>
<text x="118.1" y="94">34</text>
<text x="140.9" y="91.4">47</text>
<text x="140.9" y="94">48</text>
<text x="238.7" y="94">22</text>
<text x="238.7" y="91.4">34</text>
<text x="261.6" y="91.4">48</text>
<text x="261.6" y="94">50</text>
<text x="118.1" y="96.5">22</text>
<text x="118.1" y="99">35</text>
<text x="140.9" y="96.5">50</text>
<text x="140.9" y="99">51</text>
<text x="140.9" y="101.6">53</text>
<text x="238.7" y="96.5">35</text>
<text x="261.6" y="96.5">51</text>
<text x="261.6" y="99">53</text>
<text x="118.1" y="106.7">19</text>
<text x="238.7" y="104.1">19</text>
<text x="238.7" y="106.7">37</text>
<text x="118.1" y="109.2">37</text>
<text x="118.1" y="111.7">38</text>
<text x="238.7" y="111.7">15</text>
<text x="238.7" y="109.2">38</text>
<text x="118.1" y="114.3">15</text>
<text x="118.1" y="119.4">16</text>
<text x="118.1" y="116.8">39</text>
<text x="238.7" y="116.8">16</text>
<text x="238.7" y="119.4">17</text>
<text x="238.7" y="114.3">39</text>
<text x="118.1" y="121.9">17</text>
<text x="118.1" y="124.4">18</text>
<text x="238.7" y="121.9">18</text>
<text x="128.2" y="129.6" transform="rotate(-90 128.2 129.6)">28</text>
<text x="130.8" y="129" transform="rotate(-90 130.8 129)">6</text>
<text x="248.9" y="127" transform="rotate(-90 248.9 127)">28</text>
<text x="251.4" y="126.4" transform="rotate(-90 251.4 126.4)">6</text>
</g>
</svg>
